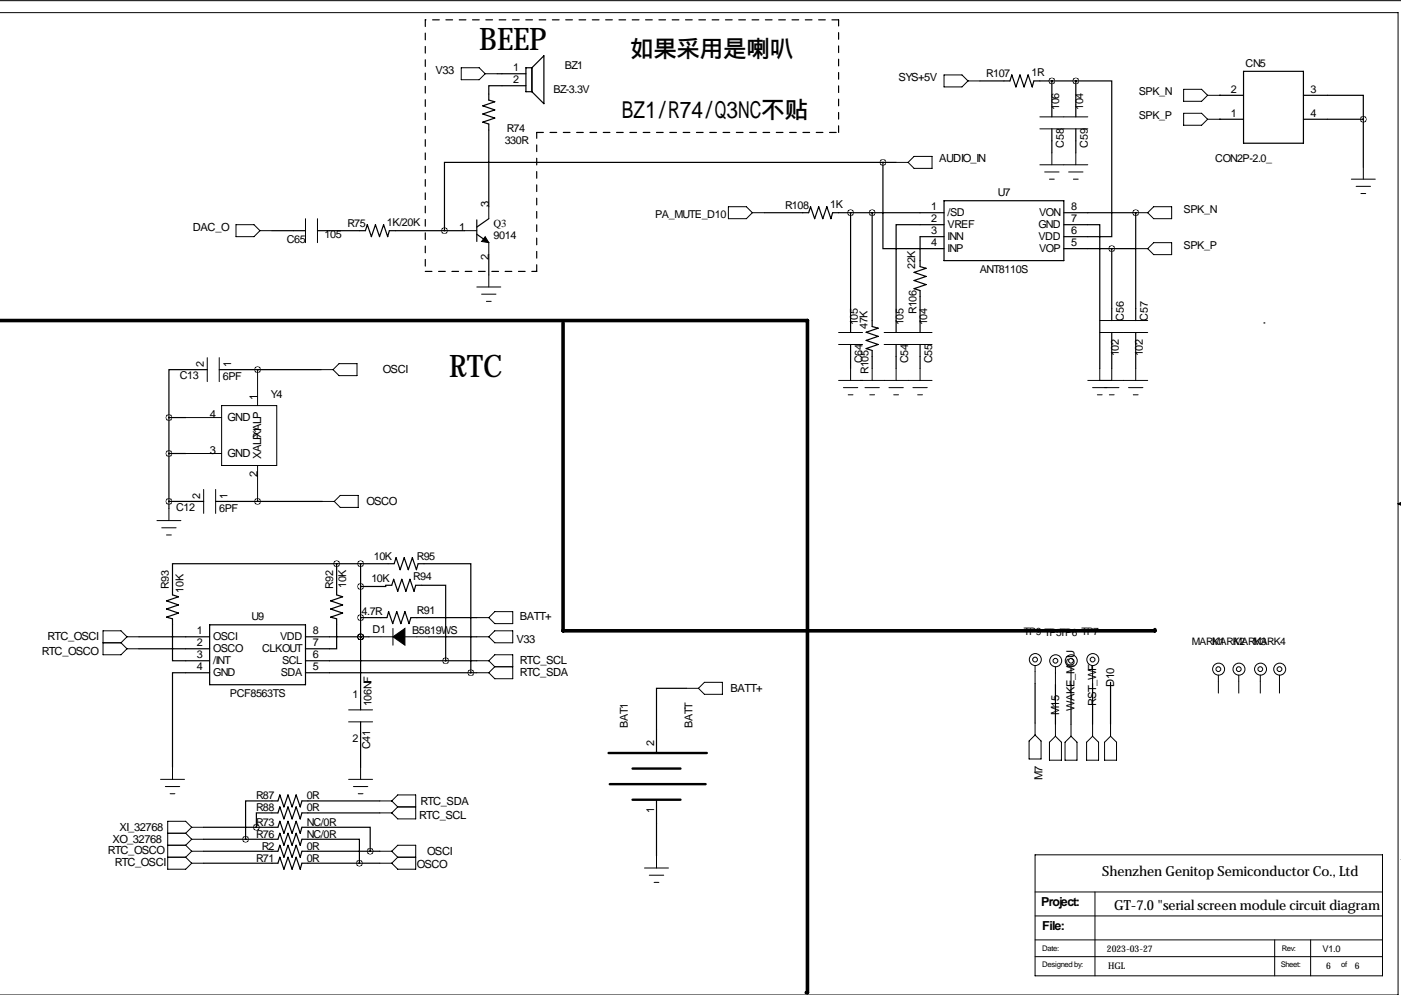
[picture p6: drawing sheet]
<svg xmlns="http://www.w3.org/2000/svg" width="297mm" height="211mm" viewBox="0 0 297 211" stroke-linecap="round" stroke-linejoin="round" font-family="sans-serif">
<path d="M0 68h171.2v142.5h-.3M119.4 68.5v65.2h125.5v-.2" fill="none" stroke="#000" stroke-width=".76"/>
<g fill="none" stroke="#000" stroke-width=".25">
<path d="M105.4 15.6h6.1M111.5 18.2h-7.9v3l1.3 .4-2.5 .8 2.5 .9-2.5 .9 2.5 .8-2.5 .9 1.2 .4v17.5M112.8 14.4h-1.3v5h1.3M112.8 14.4v5M112.8 14.4l2.5-2.6v10.2l-2.5-2.6M207.8 17.2h6.3l.4-1.3 .9 2.5 .9-2.5 .8 2.5 .9-2.5 .8 2.5 .4-1.2h8.9M223 17.2v7.6M228.1 17.2h7.6v33h-10.1M228.1 17.2v7.6M263.7 15.1h12.7v15.3h-12.7zM187.2 34.4h-93v14.5M187.2 34.4v18.3h13"/>
<path d="M187.2 34.4h2.8M223 27.3v5.1M228.1 27.3v5.1M258.6 20.2h.1M258.6 25.3h.1M258.6 25.3h5.1M258.6 20.2h5.1M276.4 20.2h12.7v5.1M276.4 25.3h12.7M289.1 25.3v10.1M57.7 48.9h7.1M67.3 48.9h10.2l.4-1.3 .8 2.6 .9-2.6 .9 2.6 .8-2.6 .9 2.6 .3-1.3h16.1"/>
<path d="M101.1 49.7l2.5 1.7M101.1 46.6v4.6M103.6 46.4l-2.5 1.7M103.6 54v4.3M162.1 45.1h9.3l.5-1.3 .8 2.6 .9-2.6 .8 2.6 .9-2.6 .9 2.6 .3-1.3h23.7M180.3 45.1v25.4M184.9 45.1v24.1l1.3 .4-2.6 .8 2.6 .9-2.6 .9 2.6 .8-2.6 .9 1.3 .4v3.8M200.2 47.6h-10.2v22.9M200.2 42.6h25.4v12.7h-25.4zM200.2 50.2h-5.1v6.3l1.2 .4-2.5 .8 2.5 .9-2.5 .9 2.5 .8-2.5 .9 1.3 .4v8.9M225.6 47.6h7.6v30.5M225.6 45.1h15.2"/>
<path d="M225.6 52.7h15.2M235.7 52.7v15.3M240.8 45.1h.1M240.8 45.1v22.9M43.9 78.4h-8.1v10.1M46.5 78.4h21.6M54.6 78.4h.1M180.3 73v5.1M190 73v5.1M195.1 73v5.1M235.7 70.5v7.6M240.8 70.5v7.6"/>
<path d="M268 68.5h.1M35.8 88.5h3.6M35.8 96.2h3.6M35.8 88.5v19.3M35.8 106.3h7.4M45.7 106.3h22.6M54.6 106.3h.1M71.4 119.5h-34.8v6.6l1.2 .4-2.5 .9 2.5 .9-2.5 .8 2.5 .9-2.5 .8 1.3 .4v8.9h7.8M71.4 119.5v6.6l1.2 .4-2.5 .9 2.5 .9-2.5 .8 2.5 .9-2.5 .8 1.3 .4v6.4h-6.6M71.4 119.5h12.2l.4-1.2 .8 2.5 .9-2.5 .9 2.5 .8-2.5 .9 2.5 .3-1.3h11.2v23.1M76.5 119.5v31M29.5 135h14.9"/>
<path d="M29.5 137.6h14.9M44.4 132.5h20.4v12.7h-20.4zM64.8 135h13.4M76.5 135h.1M76.5 124.3h5.3v-.2h1.3l.4-1.3 .8 2.6 .9-2.6 .9 2.6 .8-2.6 .9 2.6 .3-1.3h6.4v16M76.5 131h5.5l.4-1.3 .9 2.5 .8-2.5 .9 2.5 .9-2.5 .8 2.5 .4-1.2h14M90.9 135h10.2M44.4 142.6h-7.8v20.1M64.8 140.1h36.3M64.8 142.6h36.3M76.5 153v9.7M145.5 145.9h-6.3v13.8"/>
<path d="M219.5 144.9v8.4M223.8 145.2v8.4M227.1 145.2v8.4M231.6 144.9v8.7M235.5 144.7v8.9M43.2 177.9h15.7l.4-1.2 .9 2.5 .9-2.5 .8 2.5 .9-2.5 .9 2.5 .3-1.3h12.2v5.1M43.2 175.4h15.7l.4-1.3 .9 2.6 .9-2.6 .8 2.6 .9-2.6 .9 2.6 .3-1.3h14.5v5.1M80.5 172.4h-16.5l-.3 1.2-.9-2.5-.9 2.5-.8-2.5-.9 2.5-.9-2.5-.4 1.3h-4.5v3M80.5 169.8h-16.5l-.3 1.3-.9-2.6-.9 2.6-.8-2.6-.9 2.6-.9-2.6-.4 1.3h-6.8v8.1M139.2 169.6v11.9M43.2 180.5h15.7l.4-1.3 .9 2.6 .9-2.6 .8 2.6 .9-2.6 .9 2.6 .3-1.3h16.5M43.2 183h15.7l.4-1.2 .9 2.5 .9-2.5 .8 2.5 .9-2.5 .9 2.5 .3-1.3h16.5"/>
</g>
<g fill="none" stroke="#000" stroke-width=".21">
<path d="M0 2.7h296.4v208.3h-296.5M0 .1h297.1M97.8 14.4h3.8l1.3 1.2-1.3 1.3h-3.8zM102.9 15.6h2.5M200.2 15.9h3.8l1.2 1.3-1.2 1.2h-3.8zM205.2 17.2h2.6M251 18.9h3.8l1.2 1.3-1.2 1.3h-3.8zM190 34.4h2.5M193.8 33.2h3.8v2.5h-3.8l-1.3-1.3zM220.5 27.3h10.1M220.5 24.8h10.1M220.5 34.9h10.1"/>
<path d="M221.5 36.5h3M222.5 38h1M223 32.4v2.5M226.6 36.5h3M227.6 38h1M228.1 32.4v2.5M251 24h3.8l1.2 1.3-1.2 1.3h-3.8zM256 20.2h2.6M256 25.3h2.6M286.5 38h5.1M287.5 39.5h3.1M289.1 35.4v2.6"/>
<path d="M50 47.6h3.8l1.3 1.3-1.3 1.3h-3.8zM55.1 48.9h2.6M64.8 46.4v5M67.3 46.4v5M98.6 48.9h2.5M103.6 43.8v2.6M103.6 51.4v2.6M103.6 58.3v2.5M154.4 43.8h3.8l1.3 1.3-1.3 1.3h-3.8zM159.5 45.1h2.6M240.8 45.1h2.5M240.8 52.7h2.5"/>
<path d="M244.6 43.8h3.8v2.6h-3.8l-1.3-1.3zM244.6 51.4h3.8v2.6h-3.8l-1.3-1.3zM288.5 41h1.1M43.9 75.8v5.1M46.5 75.8v5.1M54.6 78.4v7.6M68.1 78.4h2.5M71.9 77.1h3.8v2.5h-3.8l-1.3-1.2zM101.1 60.8h5.1M102.1 62.4h3.1M103.1 63.9h1M177.8 73h5.1"/>
<path d="M177.8 70.5h5.1M180.3 78.1v2.6M184.9 78.1v2.6M187.5 73h10.1M187.5 70.5h10.1M190 78.1v2.6M195.1 78.1v2.6M233.2 70.5h10.1M233.2 68h10.1M233.2 78.1v2.6M235.7 78.1v2.6M240.8 78.1v2.6"/>
<path d="M39.4 96.2h7.6M39.4 88.5h7.6M47 86h11.7v12.7h-11.7zM54.6 98.7v7.6M177.8 80.7h19.8M178.8 82.2h3.1M179.8 83.7h1M183.4 82.2h3M184.4 83.7h1M188.5 82.2h3M189.5 83.7h1M193.5 82.2h3.1"/>
<path d="M194.6 83.7h1M230.6 80.7h12.7M231.6 82.2h5.6M232.7 83.7h1M235.2 83.7h1M239.3 82.2h3M240.3 83.7h1M33.3 110.4h5.1M34.3 111.9h3M35.3 113.4h1M35.8 107.8v2.6M43.2 103.8v5.1"/>
<path d="M45.7 103.8v5.1M68.3 106.3h2.6M70.9 106.3l1.2-1.3h3.8v2.6h-3.8zM296.4 106.8h.7M296.4 106.8l.7 .4M297.1 106.5l-.7 .3M21.8 136.3h3.9M25.7 136.3l1.2 1.3M26.9 135h2.6M26.9 135l-1.2-1.3h-3.9v5.1h3.9l1.2-1.2M26.9 135l-1.2 1.3M26.9 137.6h2.6"/>
<path d="M78.2 135h5.1M83.3 133.2v3.6M85.9 135h5M101.1 135h2.5M101.1 131h2.5M104.9 133.7h3.8v2.6h-3.8l-1.3-1.3zM104.9 129.7h3.8v2.5h-3.8l-1.3-1.2zM73.9 150.5h5.1M73.9 153h5.1M101.1 140.1h2.5M101.1 142.6h2.5M103.6 140.1l1.3-1.3h3.8v5.1h-3.8l-1.3-1.3"/>
<path d="M103.6 140.1l1.3 1.3M104.9 141.4h3.8M104.9 141.4l-1.3 1.2M145.5 145.9h2.6M149.4 144.7h3.8v2.5h-3.8l-1.3-1.3zM218.2 157.1l1.3-1.3 1.2 1.3v3.8h-2.5zM219.5 141.1v3.8M219.5 153.3v2.5M222.5 157.4l1.3-1.3 1.2 1.3v3.8h-2.5zM223.8 141.4v3.8M223.8 153.6v2.5M227.1 141.4v3.8"/>
<path d="M227.1 153.6v2.5M227.1 156.1l1.2 1.3v3.8h-2.5v-3.8zM230.4 157.4l1.2-1.3 1.3 1.3v3.8h-2.5zM231.6 141.1v3.8M231.6 153.6v2.5M235.5 156.1l1.2 1.3v3.8h-2.5v-3.8zM235.5 153.6v2.5M258.3 143.1v3.9M262.6 143.1v3.9M267.2 143.1v3.9M271.3 143.1v3.9M34 165.2h5.1"/>
<path d="M35.1 166.8h3M35.6 179.2h3.8M35.6 176.7h3.8M36.1 168.3h1M36.6 162.7v2.5M39.4 179.2l1.2 1.3M39.4 176.7l1.2 1.2M40.6 175.4l-1.2-1.3h-3.8v10.2h3.8l1.2-1.3M40.6 177.9h2.6M40.6 177.9l-1.2 1.3M40.6 175.4h2.6M40.6 175.4l-1.2 1.3"/>
<path d="M73.9 165.2h5.1M74.9 166.8h3.1M75.9 168.3h1.1M76.5 162.7v2.5M80.5 169.8h2.6M80.5 172.4h2.6M83.1 169.8l1.2-1.3h3.8v5.1h-3.8l-1.2-1.2M83.1 169.8l1.2 1.3M84.3 171.1h3.8M84.3 171.1l-1.2 1.3M35.6 181.8h3.8M39.4 181.8l1.2 1.2"/>
<path d="M40.6 180.5h2.6M40.6 183h2.6M40.6 180.5l-1.2 1.3M80.5 180.5h2.6M80.5 183h2.6M83.1 180.5l1.2 1.3M83.1 180.5l1.2-1.3h3.8v5.1h-3.8l-1.2-1.3M84.3 181.8h3.8M84.3 181.8l-1.2 1.2M136.7 184h5M137.7 185.6h3M138.7 187.1h1"/>
<path d="M139.2 181.5v2.5M219.5 199.3h73.6M219.5 194.2h73.6M219.5 181.2h73.6v25.7h-73.6zM219.5 189.1h73.6M232.2 189.1v17.8M270.3 199.3v7.6M277.9 199.3v7.6M219.5 202.8h73.6"/>
<circle cx="219.5" cy="139.8" r=".51"/>
<circle cx="219.5" cy="139.8" r="1.27"/>
<circle cx="231.6" cy="139.8" r=".51"/>
<circle cx="231.7" cy="139.8" r="1.27"/>
<circle cx="223.8" cy="140.1" r=".51"/>
<circle cx="223.8" cy="140.1" r="1.27"/>
<circle cx="227.1" cy="140.1" r=".51"/>
<circle cx="227.1" cy="140.1" r="1.27"/>
<circle cx="258.3" cy="141.9" r=".51"/>
<circle cx="258.4" cy="141.9" r="1.27"/>
<circle cx="262.6" cy="141.9" r=".51"/>
<circle cx="262.7" cy="141.9" r="1.27"/>
<circle cx="267.2" cy="141.9" r=".51"/>
<circle cx="267.3" cy="141.9" r="1.27"/>
<circle cx="271.3" cy="141.9" r=".51"/>
<circle cx="271.3" cy="141.9" r="1.27"/>
</g>
<path d="M90.2 4.2v53.3M177.8 4.2h-87.6M113.8 28.1h64M177.8 28.1v-23.9M90.2 57.5h23.6M113.8 57.5v-29.4" fill="none" stroke="#000" stroke-width=".25" stroke-dasharray="1.4 1.4"/>
<path d="M129 159.7h20.9M129.3 166.3h20.3M134.1 169.6h10.2M134.1 163h10.2" fill="none" stroke="#000" stroke-width=".51"/>
<path d="M102.9 50.2l.7 1.2-1.5-.2zM83.3 135l2.6-1.8v3.6z" fill="#000" stroke="#000" stroke-width=".21"/>
<path d="M76.4 135a.05 .05 0 0 0 .1 0 .05 .05 0 0 0-.1 0zM76.4 135a.05 .05 0 0 0 .1 0 .05 .05 0 0 0-.1 0zM54.3 175.4a.05 .05 0 0 0 .1 0 .05 .05 0 0 0-.1 0zM52 177.9a.05 .05 0 0 0 .1 0 .05 .05 0 0 0-.1 0zM35.8 96.2a.05 .05 0 0 0 .1 0 .05 .05 0 0 0-.1 0zM35.8 88.5a.05 .05 0 0 0 .1 0 .05 .05 0 0 0-.1 0zM54.6 78.4a.05 .05 0 0 0 .1 0 .05 .05 0 0 0-.1 0zM35.8 106.3a.05 .05 0 0 0 .1 0 .05 .05 0 0 0-.1 0zM54.6 106.3a.05 .05 0 0 0 .1 0 .05 .05 0 0 0-.1 0zM76.4 131a.05 .05 0 0 0 .1 0 .05 .05 0 0 0-.1 0zM71.3 119.5a.05 .05 0 0 0 .1 0 .05 .05 0 0 0-.1 0zM94.4 140.1a.05 .05 0 0 0 .1 0 .05 .05 0 0 0-.1 0zM99.8 142.6a.05 .05 0 0 0 .1 0 .05 .05 0 0 0-.1 0zM76.4 119.5a.05 .05 0 0 0 .1 0 .05 .05 0 0 0-.1 0zM76.4 124.3a.05 .05 0 0 0 .1 0 .05 .05 0 0 0-.1 0zM78.4 180.5a.05 .05 0 0 0 .1 0 .05 .05 0 0 0-.1 0zM235.7 52.7a.05 .05 0 0 0 .1 0 .05 .05 0 0 0-.1 0zM240.7 45.1a.05 .05 0 0 0 .1 0 .05 .05 0 0 0-.1 0zM228 17.2a.05 .05 0 0 0 .1 0 .05 .05 0 0 0-.1 0zM223 17.2a.05 .05 0 0 0 .1 0 .05 .05 0 0 0-.1 0zM289 25.3a.05 .05 0 0 0 .1 0 .05 .05 0 0 0-.1 0zM184.9 45.1a.05 .05 0 0 0 .1 0 .05 .05 0 0 0-.1 0zM180.3 45.1a.05 .05 0 0 0 .1 0 .05 .05 0 0 0-.1 0zM94.2 48.9a.05 .05 0 0 0 .1 0 .05 .05 0 0 0-.1 0z" fill="#000" stroke="#000" stroke-width="1.3"/>
<g font-size="6.6">
<text x="101.6" y="10.6">BEEP</text>
<text x="95.2" y="79.9">RTC</text>
</g>
<g font-size="4.9">
<text x="133.6" y="12.1">如果采用是喇叭</text>
<text x="131.8" y="25">BZ1/R74/Q3NC不贴</text>
</g>
<g font-size="3">
<text x="233.7" y="185.8">Shenzhen Genitop Semiconductor Co., Ltd</text>
<text x="236.2" y="192.9">GT-7.0 &quot;serial screen module circuit diagram</text>
</g>
<g font-size="2.6">
<text x="220.7" y="192.2">Project:</text>
<text x="221" y="197.2">File:</text>
</g>
<g font-size="2.4">
<text x="92.3" y="15.6">V33</text>
<text x="190.5" y="17.2">SYS+5V</text>
<text x="199.1" y="34.4">AUDIO_IN</text>
<text x="103.6" y="43.8" transform="rotate(-90 103.6 43.8)">3</text>
<text x="40.9" y="48.9">DAC_O</text>
<text x="97.3" y="48.9">1</text>
<text x="103.6" y="55.2" transform="rotate(-90 103.6 55.2)">2</text>
<text x="81.2" y="79.1">OSCI</text>
<text x="44.5" y="88.5">4</text>
<text x="48.3" y="89.3">GND</text>
<text x="54.6" y="84.7" transform="rotate(-90 54.6 84.7)">1</text>
<text x="55.4" y="93" transform="rotate(-90 55.4 93)">XALP</text>
<text x="44.5" y="96.2">3</text>
<text x="48.3" y="96.9">GND</text>
<text x="54.6" y="101.2" transform="rotate(-90 54.6 101.2)">2</text>
<text x="55.4" y="97.4" transform="rotate(-90 55.4 97.4)">XALP1</text>
<text x="77.7" y="107.1">OSCO</text>
<text x="110.2" y="131.5">BATT+</text>
<text x="10.1" y="135.8">RTC_OSCI</text>
<text x="109.5" y="136.3">V33</text>
<text x="8.9" y="138.8">RTC_OSCO</text>
<text x="110.2" y="143.4">RTC_SDA</text>
<text x="110.2" y="140.9">RTC_SCL</text>
<text x="154.9" y="146.7">BATT+</text>
<text x="232.4" y="149.7" transform="rotate(-90 232.4 149.7)">RST_WF</text>
<text x="236.2" y="145.7" transform="rotate(-90 236.2 145.7)">D10</text>
<text x="224.5" y="151.7" transform="rotate(-90 224.5 151.7)">M15</text>
<text x="227.8" y="150.7" transform="rotate(-90 227.8 150.7)">WAKE_MCU</text>
<text x="221" y="165.4" transform="rotate(-90 221 165.4)">M7</text>
<text x="88.9" y="173.6">RTC_SCL</text>
<text x="89.1" y="170.6">RTC_SDA</text>
<text x="23.8" y="178.7">XO_32768</text>
<text x="25.3" y="176.2">XI_32768</text>
<text x="22.8" y="181">RTC_OSCO</text>
<text x="24.3" y="183.5">RTC_OSCI</text>
<text x="88.4" y="184">OSCO</text>
<text x="90.6" y="181.2">OSCI</text>
</g>
<g font-size="2.3">
<text x="108.8" y="15.1">1</text>
<text x="108.8" y="17.7">2</text>
<text x="119.8" y="14.6">BZ1</text>
<text x="209.1" y="16.4">R107</text>
<text x="218.7" y="16.1">1R</text>
<text x="264.1" y="14.1">CN5</text>
<text x="117.3" y="19.7">BZ-3.3V</text>
<text x="224.5" y="23.3" transform="rotate(-90 224.5 23.3)">106</text>
<text x="229.6" y="23.3" transform="rotate(-90 229.6 23.3)">104</text>
<text x="241.4" y="20.2">SPK_N</text>
<text x="260.9" y="19.7">2</text>
<text x="277.9" y="19.7">3</text>
<text x="107.4" y="28.1">R74</text>
<text x="241.4" y="25.3">SPK_P</text>
<text x="260.9" y="24.8">1</text>
<text x="277.9" y="24.8">4</text>
<text x="107" y="30.6">330R</text>
<text x="225.6" y="31.3" transform="rotate(-90 225.6 31.3)">C58</text>
<text x="230.6" y="31.3" transform="rotate(-90 230.6 31.3)">C59</text>
<text x="257.7" y="34.4">CON2P-2.0_</text>
<text x="211.5" y="41.5">U7</text>
<text x="82" y="47.9">1K/20K</text>
<text x="138.9" y="46.1">PA_MUTE_D10</text>
<text x="166.4" y="44.3">R108</text>
<text x="176" y="44.1">1K</text>
<text x="197.4" y="44.6">1</text>
<text x="197.4" y="47.1">2</text>
<text x="200.9" y="45.9">/SD</text>
<text x="220.3" y="45.9">VON</text>
<text x="227.1" y="44.6">8</text>
<text x="227.1" y="47.1">7</text>
<text x="251" y="45.1">SPK_N</text>
<text x="60.8" y="51.4">C65</text>
<text x="68.8" y="50.4">105</text>
<text x="73.6" y="48.1">R75</text>
<text x="104.6" y="48.1">Q3</text>
<text x="104.6" y="50.7">9014</text>
<text x="197.4" y="49.7">3</text>
<text x="197.4" y="52.2">4</text>
<text x="200.9" y="48.4">VREF</text>
<text x="200.9" y="50.9">INN</text>
<text x="200.9" y="53.5">INP</text>
<text x="220.2" y="48.4">GND</text>
<text x="220.2" y="50.9">VDD</text>
<text x="220.3" y="53.5">VOP</text>
<text x="227.1" y="49.7">6</text>
<text x="227.1" y="52.2">5</text>
<text x="251" y="52.7">SPK_P</text>
<text x="194.1" y="57" transform="rotate(-90 194.1 57)">22K</text>
<text x="207.7" y="57.8">ANT8110S</text>
<text x="181.9" y="69" transform="rotate(-90 181.9 69)">105</text>
<text x="183.9" y="69.7" transform="rotate(-90 183.9 69.7)">47K</text>
<text x="191.5" y="69" transform="rotate(-90 191.5 69)">105</text>
<text x="194.3" y="66.6" transform="rotate(-90 194.3 66.6)">R106</text>
<text x="196.6" y="69" transform="rotate(-90 196.6 69)">104</text>
<text x="238.3" y="68" transform="rotate(-90 238.3 68)">C56</text>
<text x="243.3" y="68" transform="rotate(-90 243.3 68)">C57</text>
<text x="43.2" y="77.9" transform="rotate(-90 43.2 77.9)">2</text>
<text x="49" y="77.9" transform="rotate(-90 49 77.9)">1</text>
<text x="182.9" y="77" transform="rotate(-90 182.9 77)">C64</text>
<text x="192.5" y="77" transform="rotate(-90 192.5 77)">C54</text>
<text x="197.6" y="77" transform="rotate(-90 197.6 77)">C55</text>
<text x="237.2" y="75.6" transform="rotate(-90 237.2 75.6)">102</text>
<text x="242.3" y="75.6" transform="rotate(-90 242.3 75.6)">102</text>
<text x="38.1" y="80.4">C13</text>
<text x="47.2" y="80.7">6PF</text>
<text x="184.2" y="79.3" transform="rotate(-90 184.2 79.3)">R105</text>
<text x="57.4" y="84.5">Y4</text>
<text x="42.4" y="105.8" transform="rotate(-90 42.4 105.8)">2</text>
<text x="48.3" y="105.8" transform="rotate(-90 48.3 105.8)">1</text>
<text x="37.3" y="108.4">C12</text>
<text x="46.5" y="108.6">6PF</text>
<text x="79.2" y="118.8">10K</text>
<text x="88.4" y="118.8">R95</text>
<text x="35.8" y="124.9" transform="rotate(-90 35.8 124.9)">R93</text>
<text x="38.9" y="125.6" transform="rotate(-90 38.9 125.6)">10K</text>
<text x="70.6" y="124.9" transform="rotate(-90 70.6 124.9)">R92</text>
<text x="73.4" y="124.6" transform="rotate(-90 73.4 124.6)">10K</text>
<text x="78.7" y="123.3">10K</text>
<text x="87.6" y="123.1">R94</text>
<text x="53.3" y="131.5">U9</text>
<text x="76.7" y="130.5">4.7R</text>
<text x="88.4" y="130.2">R91</text>
<text x="41.7" y="134.5">1</text>
<text x="41.7" y="137">2</text>
<text x="45.2" y="135.8">OSCI</text>
<text x="59.4" y="135.8">VDD</text>
<text x="66.3" y="134.5">8</text>
<text x="66.3" y="137">7</text>
<text x="79" y="134.3">D1</text>
<text x="87.4" y="134.5">B5819WS</text>
<text x="41.7" y="139.6">3</text>
<text x="41.7" y="142.1">4</text>
<text x="45.2" y="138.3">OSCO</text>
<text x="45.2" y="140.9">/INT</text>
<text x="45.2" y="143.4">GND</text>
<text x="55.6" y="138.3">CLKOUT</text>
<text x="59.5" y="143.4">SDA</text>
<text x="59.8" y="140.9">SCL</text>
<text x="66.3" y="139.6">6</text>
<text x="66.3" y="142.1">5</text>
<text x="48.7" y="147.7">PCF8563TS</text>
<text x="74.8" y="148">1</text>
<text x="78.7" y="149.7" transform="rotate(-90 78.7 149.7)">106NF</text>
<text x="133.1" y="154.3" transform="rotate(-90 133.1 154.3)">BAT1</text>
<text x="146.8" y="154.3" transform="rotate(-90 146.8 154.3)">BATT</text>
<text x="74.8" y="157.4">2</text>
<text x="78.5" y="158.9" transform="rotate(-90 78.5 158.9)">C41</text>
<text x="138.7" y="158.1" transform="rotate(-90 138.7 158.1)">2</text>
<text x="54.3" y="169.5">R87</text>
<text x="54.3" y="172">R88</text>
<text x="65" y="169.5">0R</text>
<text x="65" y="172">0R</text>
<text x="138.7" y="172.3" transform="rotate(-90 138.7 172.3)">1</text>
<text x="54.3" y="175">R73</text>
<text x="54.3" y="177.6">R76</text>
<text x="65" y="175">NC/0R</text>
<text x="65" y="177.6">NC/0R</text>
<text x="54.3" y="182.7">R71</text>
<text x="55.5" y="180.1">R2</text>
<text x="65" y="180.1">0R</text>
<text x="65" y="182.7">0R</text>
<text x="297" y="182.4">A</text>
</g>
<g font-size="2.2">
<text x="217.1" y="134.7">TP9 TP5TP6 TP7</text>
<text x="252.7" y="136.7">MARK1</text>
<text x="257" y="136.7">MARK2</text>
<text x="261.6" y="136.7">MARK3</text>
<text x="265.7" y="136.7">MARK4</text>
</g>
<g font-size="2">
<text x="234.7" y="201.8">2023-03-27</text>
<text x="280.4" y="201.8">V1.0</text>
<text x="235" y="205.4">HGL</text>
<text x="281.2" y="205.4">6</text>
<text x="287.3" y="205.4">6</text>
</g>
<g font-size="1.6">
<text x="221" y="201.6">Date:</text>
<text x="271.8" y="201.6">Rev:</text>
<text x="221" y="205.1">Designed by:</text>
<text x="271.5" y="205.1">Sheet:</text>
<text x="284.3" y="205.1">of</text>
</g>
</svg>
